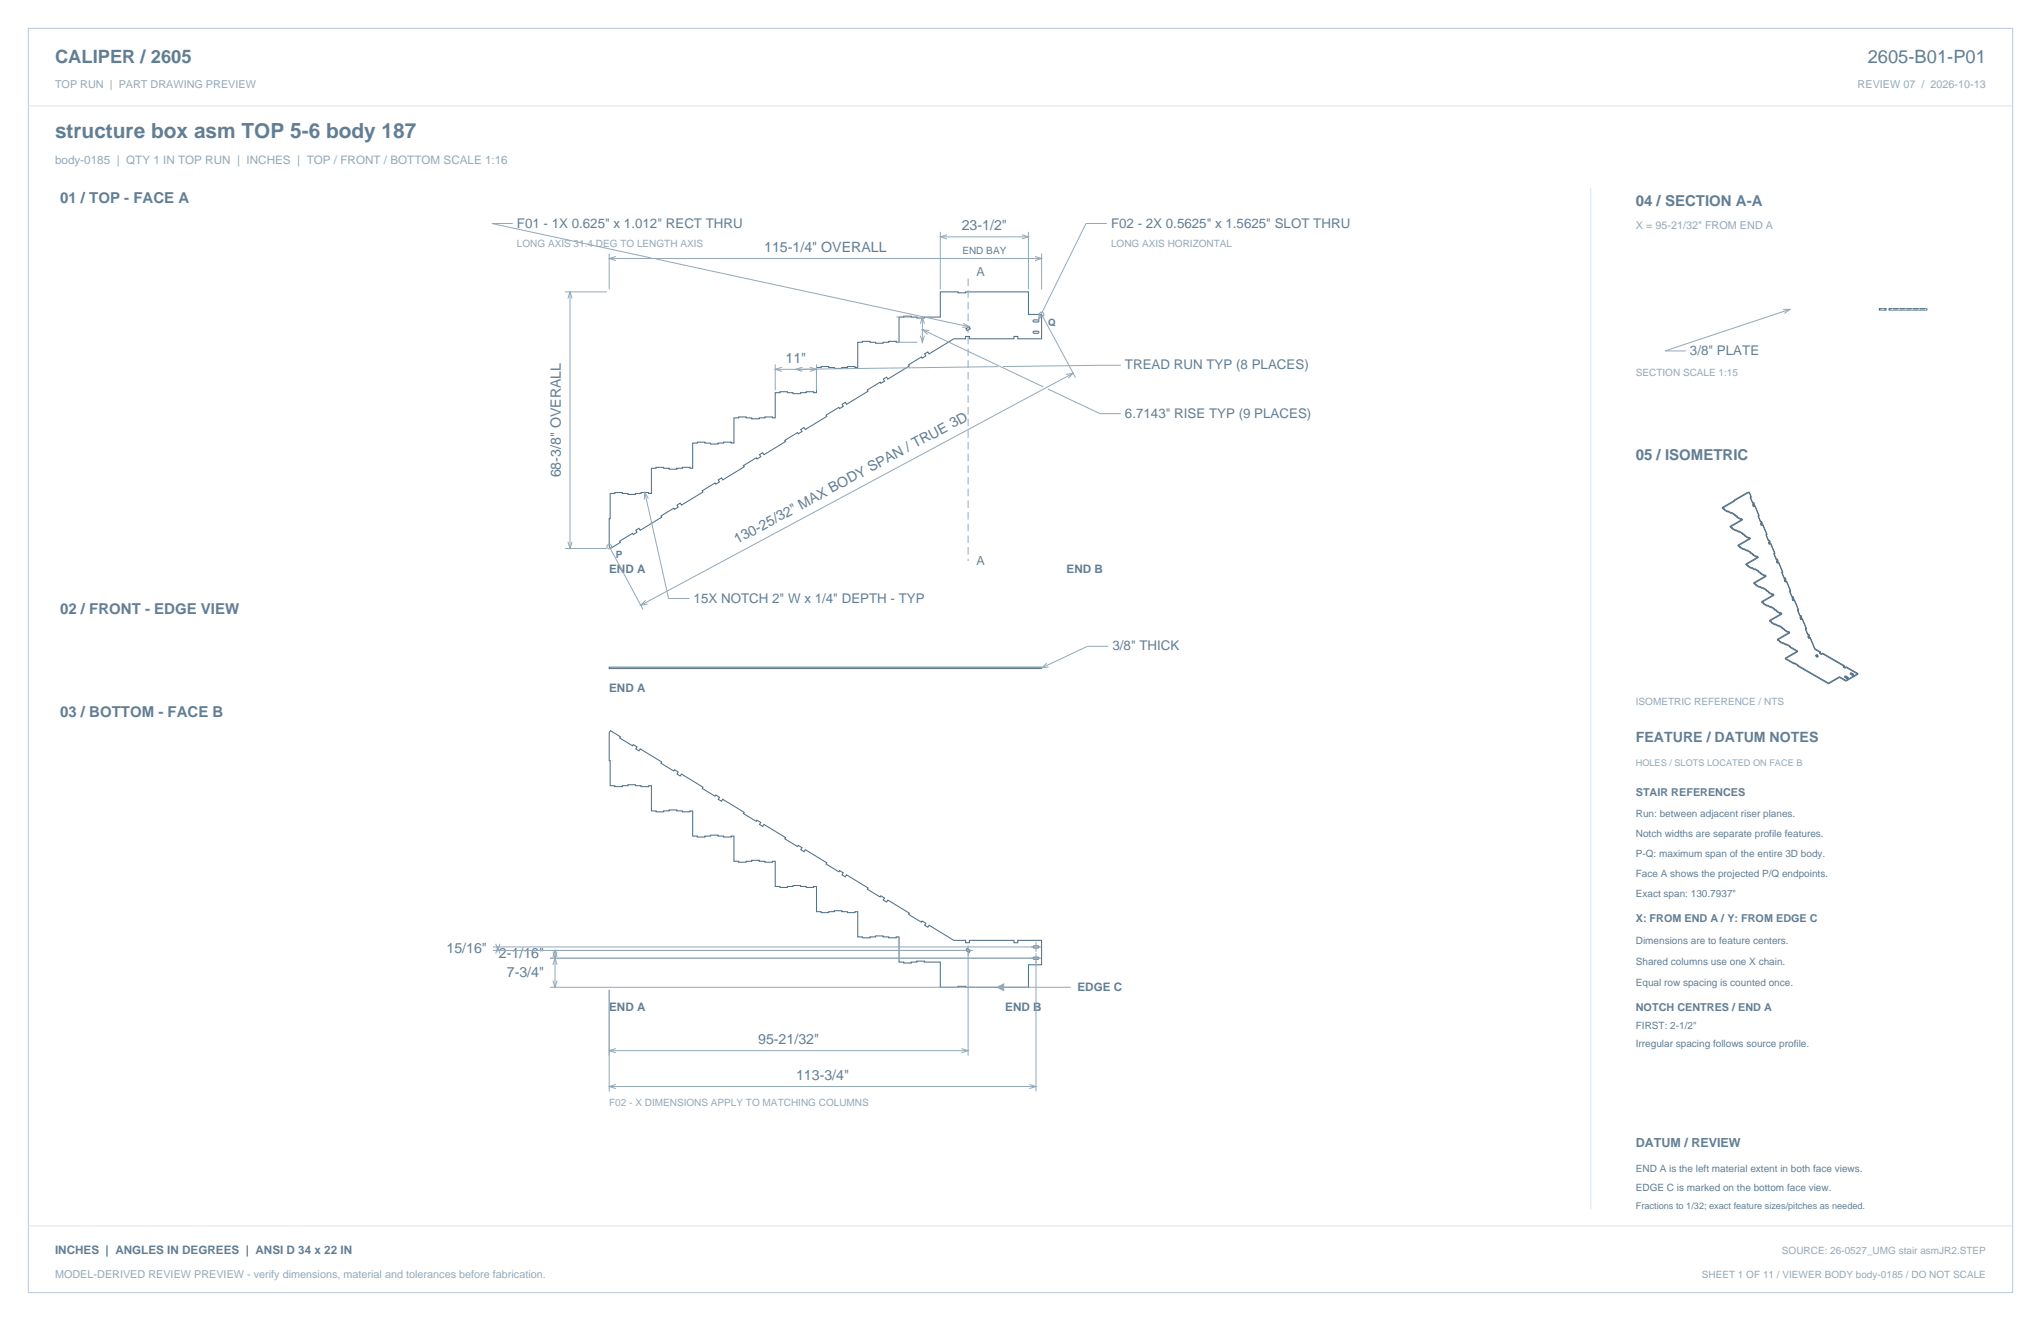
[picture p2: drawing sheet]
<svg xmlns="http://www.w3.org/2000/svg" width="864mm" height="559mm" viewBox="0 0 864 559" stroke-linecap="round" stroke-linejoin="round" font-family="sans-serif">
<path d="M12 12h839.6v534.8h-839.6z" fill="none" stroke="#b8cad8" stroke-width=".42"/>
<path d="M12 44.8h839.6M673.1 79.4v432.1" fill="none" stroke="#dbe5ed" stroke-width=".42"/>
<path d="M408.7 139l1.4-.8 .5 .9-1.4 .8zM437.2 135.5l2-.2 .4 .5-.4 .4h-1.7l-.4-.3zM437.2 140.2l2-.1 .4 .5-.4 .4h-1.7l-.4-.3zM258.2 208.7h2v-.4h3.1v.4h2.4v.5h3.2v-.5h2.4v-.4h3.1v.4h1.2v-10.6h2v-.4h3.2v.4h2.4v.4h3.2v-.4h2.3v-.4h3.2v.4h1.2v-10.7h2v-.4h3.2v.4h2.3v.4h3.2v-.4h2.4v-.4h3.2v.4h1.2v-10.6h1.9v-.4h3.2v.4h2.4v.4h3.2v-.4h2.4v-.4h3.1v.4h1.2v-10.7h2v-.4h3.2v.4h2.3v.4h3.2v-.4h2.4v-.4h3.2v.4h1.2v-10.7h2v-.3h3.1v.3h2.4v.5h3.2v-.5h2.4v-.3h3.2v.3h1.1v-10.6h2v-.4h3.2v.4h2.4v.4h3.2v-.4h2.3v-.4h3.2v.4h1.2v-10.7h2v-.4h3.2v.4h2.3v.4h3.2v-.4h6.8v-10.6h7.5v.4h3.2v-.4h26.6v9.5h5.5v10.3h-10.1v-1h-1.6v1h-18.8v-1h-1.6v1h-5l-10.5 6.4-.5-.8-1.4 .8 .5 .9-1.5 .9-.3-.5-5.5 3.3 .4 .5-9.1 5.6-.6-.9-1.3 .9 .5 .8-1.6 1-.3-.5-5.4 3.3 .3 .5-9.1 5.5-.5-.8-1.4 .8 .5 .9-1.6 .9-.3-.5-5.4 3.3 .3 .5-9.1 5.6-.5-.9-1.4 .9 .6 .8-1.6 1-.3-.5-5.4 3.3 .3 .5-9.1 5.6-.6-.9-1.3 .8 .5 .9-1.6 1-.3-.6-5.4 3.4 .3 .5-9.1 5.5-.5-.8-1.4 .8 .5 .8-1.5 1-.4-.5-5.4 3.3 .3 .5-9.1 5.6-.5-.9-1.3 .9 .5 .8-1.6 1-.3-.5-5.4 3.3 .3 .5-9.1 5.5-.5-.8-1.4 .8 .5 .9-1.6 .9-.3-.5-5.4 3.3 .3 .5-4.2 2.6-.5-.8zM258.3 309.1l4.2 2.6-.3 .5 5.4 3.3 .3-.5 1.6 .9-.5 .9 1.4 .8 .5-.8 9.1 5.5-.3 .5 5.4 3.3 .3-.5 1.6 1-.5 .8 1.3 .9 .5-.9 9.1 5.6-.3 .5 5.4 3.3 .4-.5 1.5 1-.5 .8 1.4 .8 .5-.8 9.1 5.5-.3 .6 5.4 3.3 .3-.5 1.6 .9-.5 .9 1.3 .8 .6-.8 9.1 5.5-.3 .5 5.4 3.3 .3-.5 1.6 1-.6 .8 1.4 .9 .5-.9 9.1 5.6-.3 .5 5.4 3.3 .3-.5 1.6 .9-.5 .9 1.4 .8 .5-.8 9.1 5.5-.3 .5 5.4 3.3 .3-.5 1.6 1-.5 .8 1.3 .9 .6-.9 9.1 5.6-.4 .5 5.5 3.3 .3-.5 1.5 1-.5 .8 1.4 .8 .5-.8 10.5 6.4h5v1h1.6v-1h18.8v1h1.6v-1h10.1v10.3h-5.5v9.5h-26.6v-.4h-3.2v.4h-7.5v-10.6h-6.8v-.4h-3.2v.4h-2.3v.4h-3.2v-.4h-2v-10.7h-1.2v.4h-3.2v-.4h-2.3v-.4h-3.2v.4h-2.4v.4h-3.2v-.4h-2v-10.6h-1.1v.4h-3.2v-.4h-2.4v-.4h-3.2v.4h-2.4v.4h-3.1v-.4h-2v-10.7h-1.2v.4h-3.2v-.4h-2.4v-.4h-3.2v.4h-2.3v.4h-3.2v-.4h-2v-10.7h-1.2v.4h-3.1v-.4h-2.4v-.4h-3.2v.4h-2.4v.4h-3.2v-.4h-1.9v-10.6h-1.2v.4h-3.2v-.4h-2.4v-.4h-3.2v.4h-2.3v.4h-3.2v-.4h-2v-10.7h-1.2v.4h-3.2v-.4h-2.3v-.4h-3.2v.4h-2.4v.4h-3.2v-.4h-2v-10.6h-1.2v.4h-3.1v-.4h-2.4v-.4h-3.2v.4h-2.4v.4h-3.1v-.4h-2l-.4-22.5zM409.2 401.2l1.4 .8-.5 .9-1.4-.8zM437.2 405l2-.1 .4 .5-.4 .4h-1.7l-.4-.3zM437.2 400.3l2-.2 .4 .6-.4 .3h-1.7l-.4-.3z" fill="none" stroke="#536f85" stroke-width=".44"/>
<g fill="none" stroke="#93a8b9" stroke-width=".42">
<path d="M217 94.5h-8.9l67.5 14.6M397.9 98.1v24.3M400.7 99.3l-2.8 .9 2.8 .9M432.4 99.3l2.8 .9-2.8 .9M435.2 98.1v24.3M468.3 94.5h-8.8l-20.2 40.9M257.8 107.2v15.2M257.8 109.4h182.9M260.6 108.5l-2.8 .9 2.8 .8M277.7 109.6l132.4 28.6M397.9 100.2h37.3M437.9 108.5l2.8 .9-2.8 .8"/>
<path d="M440.7 107.2v15.2M239.1 123.5h17.6M240.3 126.3l.9-2.8 .9 2.8M241.2 123.5v108.5M379.3 134.1h8.9M389.4 137l.9-2.9 .9 2.9M390.3 134.1v10.7M390.3 139.5l51.2 24.2M393.2 139.9l-2.9-.4 2.2 2M407.5 136.8l2.6 1.4-3 .3M439.8 132.5l-.5 2.9 2.1-2.2M441.2 133.9l13.9 25.8"/>
<path d="M328 154.1v10.9M328 156.2h17.5M330.8 155.3l-2.8 .9 2.8 .9M339.6 155.3l-2.9 .9 2.9 .9M342.7 155.3l2.8 .9-2.8 .9M345.5 154.1v10.9M379.3 144.8h8.9M389.4 142l.9 2.8 .9-2.8M422.3 155.1l-85.6 1.1M451.2 158.4l2.9-.5-2.1 2.1M454.1 157.9l-183 98.1M474.2 154.5l-49.8 .6"/>
<path d="M443.4 164.6l22 10.4h8.8M272.9 208.3l10 44.9h8.8M274.3 210.9l-1.4-2.6-.3 3M239.1 232h17.6M240.3 229.2l.9 2.8 .9-2.8M258.3 232.1l13.8 25.8M273.2 253.9l-2.1 2.1 2.9-.5M469 273.4h-8.9l-19.4 9.1M442.9 280.5l-2.2 2 3-.4M209.8 399.2l.9 2.9 .8-2.9M409.6 399.9v46.7M438.3 398.5v4.2"/>
<path d="M208.5 402.1h203.3M208.5 400.6h232M209.8 403.4l.9-2.8 .8 2.8M210.7 400.6v1.5M232.7 405.3h207.8M232.7 417.6h188.1M234 408.2l.8-2.9 .9 2.9M234 414.8l.8 2.8 .9-2.8M234 404.9l.8-2.8 .9 2.8M234 402.5l.8 2.8 .9-2.8M234.8 402.1v15.5M257.8 418.7v43"/>
<path d="M421.9 417.6h31.2M438.3 403.2v58.5M257.8 444.4h151.8M257.8 459.6h180.5M260.6 443.6l-2.8 .8 2.8 .9M260.6 458.7l-2.8 .9 2.8 .9M406.8 443.6l2.8 .8-2.8 .9M435.5 458.7l2.8 .9-2.8 .9"/>
<circle cx="440.7" cy="133" r=".99"/>
<circle cx="257.8" cy="231.2" r=".99"/>
</g>
<path d="M409.6 117.8v119.5" fill="none" stroke="#93a8b9" stroke-width=".42" stroke-dasharray="3.2 1.8" stroke-linecap="butt"/>
<path d="M257.8 282.2h182.9v.6h-182.9z" fill="none" stroke="#536f85" stroke-width=".42"/>
<path d="M421.9 417.6l2.8-1.4v2.8z" fill="#93a8b9" stroke="#93a8b9" stroke-width=".42"/>
<path d="M795.2 130.5h2.9v.7h-2.9z" fill-rule="evenodd" fill="#f2f6f9" stroke="#536f85" stroke-width=".42"/>
<path d="M796.9 130.5l-.6 .7" fill="none" stroke="#dbe5ed" stroke-width=".42"/>
<path d="M799.3 130.5h16v.7h-16z" fill-rule="evenodd" fill="#f2f6f9" stroke="#536f85" stroke-width=".42"/>
<path d="M801 130.5l-.6 .7M803.8 130.5l-.6 .7M806.6 130.5l-.6 .7M809.5 130.5l-.7 .7M812.3 130.5l-.6 .7M815.1 130.5l-.6 .7M12 518.6h839.6" fill="none" stroke="#dbe5ed" stroke-width=".42"/>
<path d="M754.5 130.9l2.9-.1-2.4 1.8M757.4 130.8l-52.9 17.6h8.8" fill="none" stroke="#93a8b9" stroke-width=".42"/>
<g fill="none" stroke="#536f85" stroke-width=".42">
<path d="M728.7 215l1 .6M728.7 214.7l1 .6M728.7 214.7v.3M729.5 215.7l1.5 .9M729.5 215.4l1.5 .9M729.5 215.4v.3M729.7 215.6l-.2 .1M729.7 215.3l-.2 .1M729.7 215.3v.3M731 216.3v.3M731.2 216.5l1.2 .7M731.2 216.2l1.2 .6"/>
<path d="M731.2 216.2v.3M731.2 216.2l-.2 .1M731.2 216.5l-.2 .1M732.4 216.8v.4M732.6 217l1.6 1M732.6 216.7v.3M732.6 217l-.2 .2M732.6 216.7l1.6 .9M732.6 216.7l-.2 .1M733.7 211.6v.3M733.7 211.9l.2 .1M733.7 211.6l.2 .1"/>
<path d="M733.9 211.7v.3M733.9 212l-5.2 3M733.9 211.7l-5.2 3M734 217.7l1.1 .7M734 218.1l1.1 .6M734 217.7v.4M734.2 218l-.2 .1M734.2 217.6v.4M734.2 217.6l-.2 .1M734.9 218.9l1.6 .8M734.9 218.5l1.6 .9M734.9 218.5v.4"/>
<path d="M735.1 218.7l-.2 .2M735.1 218.4l-.2 .1M735.1 218.4v.3M736.5 219.4v.3M736.7 219.3l.6 .3M736.7 219.6l.6 .4M736.7 219.3v.3M736.7 219.6l-.2 .1M736.7 219.3l-.2 .1M737.3 220l-5.3 3M737.3 219.6v.4M737.3 219.6l-5.3 3.1"/>
<path d="M739.5 208.2v.4M739.5 208.6l-5.8 3.3M739.5 208.2l-5.8 3.4M740.2 208.1l.8 2M740.2 208.1l-.7 .1M740.2 208.5l.8 1.9M740.2 208.5l-.7 .1M740.2 208.1v.4M740.6 210.1v.4M740.6 210.1l1 2.5M740.6 210.5l1 2.4M741 210.1h-.4"/>
<path d="M741 210.1v.3M741 210.4l-.4 .1M741.6 212.6v.3M741.6 213.3l.3 .7M741.6 213.3v.4M741.6 213.7l.3 .6M741.9 214v.3M742 212.9l.3 .7M742 212.5v.4M742 212.9h-.4M742 212.5l.3 .8M742 212.5l-.4 .1"/>
<path d="M742.3 213.3h-.7M742.3 213.6l-.7 .1M742.3 213.3v.3M742.6 213.9l1.7 4.1M742.6 213.9l-.7 .1M742.6 213.9v.3M742.6 214.2l1.7 4.2M742.6 214.2l-.7 .1M743.9 218.1l1 2.5M743.9 218.1v.3M743.9 218.4l1 2.5M744.3 218v.4"/>
<path d="M744.3 218l-.4 .1M744.3 218.4h-.4M732 222.7l1 .5M732 223l1 .6M732 222.7v.3M732.8 223.3l1.6 .9M732.8 223.3v.4M732.8 223.7l1.6 .9M733 223.6l-.2 .1M733 223.2v.4M733 223.2l-.2 .1M734.4 224.2v.4"/>
<path d="M734.6 224.1l1.1 .7M734.6 224.1v.4M734.6 224.5l-.2 .1M734.6 224.5l1.1 .6M734.6 224.1l-.2 .1M735.4 230.6l.9 .6M735.4 231l.9 .5M735.4 230.6v.4M735.7 224.8v.3M735.9 224.7l-.2 .1M735.9 225l-.2 .1M735.9 224.7v.3"/>
<path d="M735.9 224.7l1.6 .9M735.9 225l1.6 .9M736.1 231.6l1.6 .9M736.1 231.3l1.6 .9M736.1 231.3v.3M736.3 231.2v.3M736.3 231.2l-.2 .1M736.3 231.5l-.2 .1M737.3 225.7l1.2 .7M737.3 226l1.2 .7M737.3 225.7v.3M737.5 225.9l-.2 .1"/>
<path d="M737.5 225.6l-.2 .1M737.5 225.6v.3M737.7 232.2v.3M737.9 232.1l1.2 .6M737.9 232.4l1.2 .7M737.9 232.4l-.2 .1M737.9 232.1l-.2 .1M737.9 232.1v.3M738.3 226.5v.3M738.3 226.5l1.5 .9M738.3 226.8l1.5 .9M738.5 226.4v.3"/>
<path d="M738.5 226.7l-.2 .1M738.5 226.4l-.2 .1M738.7 238.9l1 .6M738.7 238.6v.3M738.7 238.6l1 .5M739.1 232.7v.4M739.3 232.6l-.2 .1M739.3 233l-.2 .1M739.3 233l1.5 .9M739.3 232.6v.4M739.3 232.6l1.5 .9M739.5 239.2l1.5 .9"/>
<path d="M739.5 239.2v.4M739.5 239.6l1.5 .9M739.7 239.5l-.2 .1M739.7 239.1v.4M739.7 239.1l-.2 .1M739.8 227.4v.3M740 227.3l.6 .3M740 227.6l.6 .3M740 227.6l-.2 .1M740 227.3l-.2 .1M740 227.3v.3M740.6 227.6v.3"/>
<path d="M740.6 227.6l-5.2 3M740.6 227.9l-5.2 3.1M740.6 233.7l1.2 .6M740.6 233.7v.3M740.6 234l1.2 .7M740.8 233.5l-.2 .2M740.8 233.9l-.2 .1M740.8 233.5v.4M741.6 234.8l1.6 .9M741.6 234.4v.4M741.6 234.4l1.6 .9M741.8 234.7l-.2 .1"/>
<path d="M741.8 234.3l-.2 .1M741.8 234.3v.4M743.2 235.3v.4M743.3 235.2l.6 .4M743.3 235.6l.6 .3M743.3 235.6l-.1 .1M743.3 235.2v.4M743.3 235.2l-.1 .1M743.9 235.6v.3M743.9 235.6l-5.2 3M743.9 235.9l-5.2 3M744.9 220.6v.3"/>
<path d="M745 221.3l.2 .6M745 221.6l.2 .7M745 221.3v.3M745.2 221.9v.4M745.3 220.5v.3M745.3 220.5l.3 .7M745.3 220.8l.3 .8M745.3 220.8l-.4 .1M745.3 220.5l-.4 .1M745.6 221.2v.4M745.6 221.2l-.6 .1M745.6 221.6h-.6"/>
<path d="M745.9 221.8l1.7 4.2M745.9 222.2l1.7 4.1M745.9 222.2l-.7 .1M745.9 221.8l-.7 .1M745.9 221.8v.4M747.2 226l1.1 2.5M747.2 226.4l1.1 2.5M747.2 226v.4M747.6 226h-.4M747.6 226.3l-.4 .1M747.6 226v.3M748.3 228.5v.4"/>
<path d="M748.3 229.3l.3 .6M748.3 229.3v.3M748.3 229.6l.3 .6M748.6 229.9v.3M748.7 228.5l.3 .7M748.7 228.5v.3M748.7 228.8l.3 .7M748.7 228.8l-.4 .1M748.7 228.5h-.4M749 229.5l-.7 .1M749 229.2l-.7 .1M749 229.2v.3"/>
<path d="M749.2 229.8l1.8 4.1M749.2 229.8v.3M749.2 230.1l1.8 4.2M749.2 229.8l-.6 .1M749.2 230.1l-.6 .1M750.6 234v.3M750.6 234.3l1 2.5M750.6 234l1 2.5M751 233.9l-.4 .1M751 234.3h-.4M751 233.9v.4M751.6 236.5v.3"/>
<path d="M751.6 237.2l.3 .7M751.6 237.2v.4M751.6 237.6l.3 .6M751.9 237.9v.3M752 236.4l.3 .7M752 236.8l.3 .7M752 236.4v.4M752 236.8h-.4M752 236.4l-.4 .1M752.3 237.1v.4M752.3 237.5l-.7 .1M752.3 237.1l-.7 .1"/>
<path d="M752.6 237.8l1.7 4.1M752.6 238.1l1.7 4.1M752.6 238.1l-.7 .1M752.6 237.8v.3M752.6 237.8l-.7 .1M741 240.1v.4M741.2 240.4l1.2 .6M741.2 240v.4M741.2 240l1.2 .7M741.2 240.4l-.2 .1M741.2 240l-.2 .1M742 246.5l1 .6"/>
<path d="M742 246.9l1 .5M742 246.5v.4M742.4 240.7v.3M742.6 240.9l1.6 .9M742.6 240.6v.3M742.6 240.9l-.2 .1M742.6 240.6l-.2 .1M742.6 240.6l1.6 .9M742.8 247.2l1.6 .9M742.8 247.2v.3M742.8 247.5l1.6 .9M743 247.1v.3"/>
<path d="M743 247.1l-.2 .1M743 247.4l-.2 .1M744 241.6v.3M744 241.9l1.1 .7M744 241.6l1.1 .7M744.2 241.5v.3M744.2 241.5l-.2 .1M744.2 241.8l-.2 .1M744.4 248.1v.3M744.6 248l1.1 .7M744.6 248.3l1.1 .7M744.6 248l-.2 .1"/>
<path d="M744.6 248.3l-.2 .1M744.6 248v.3M744.9 242.4l1.6 .9M744.9 242.4v.3M744.9 242.7l1.6 .9M745.1 242.6l-.2 .1M745.1 242.3l-.2 .1M745.1 242.3v.3M745.4 254.5v.3M745.4 254.8l1 .6M745.4 254.5l1 .6M745.7 248.7v.3"/>
<path d="M745.9 248.9l1.6 .9M745.9 248.6l1.6 .9M745.9 248.9l-.2 .1M745.9 248.6l-.2 .1M745.9 248.6v.3M746.2 255.2l1.5 .9M746.2 255.2v.3M746.2 255.5l1.5 .9M746.4 255.4l-.2 .1M746.4 255.1l-.2 .1M746.4 255.1v.3M746.5 243.3v.3"/>
<path d="M746.7 243.5l.6 .4M746.7 243.5l-.2 .1M746.7 243.2l-.2 .1M746.7 243.2l.6 .3M746.7 243.2v.3M747.3 243.5v.4M747.3 243.5l-5.3 3M747.3 243.9l-5.3 3M747.3 249.6v.3M747.3 249.6l1.2 .6M747.3 249.9l1.2 .7M747.5 249.8l-.2 .1"/>
<path d="M747.5 249.5v.3M747.5 249.5l-.2 .1M747.7 256.1v.3M747.9 256.3l-.2 .1M747.9 256.3l1.2 .7M747.9 256l1.2 .6M747.9 256l-.2 .1M747.9 256v.3M748.3 250.4v.3M748.3 250.4l1.5 .9M748.3 250.7l1.5 .9M748.5 250.6l-.2 .1"/>
<path d="M748.5 250.2l-.2 .2M748.5 250.2v.4M749.1 256.6v.4M749.3 256.9l1.5 .9M749.3 256.5v.4M749.3 256.9l-.2 .1M749.3 256.5l-.2 .1M749.3 256.5l1.5 .9M749.8 251.3v.3M750 251.1l.6 .4M750 251.5l.6 .3M750 251.1v.4"/>
<path d="M750 251.1l-.2 .2M750 251.5l-.2 .1M750.6 251.5l-5.2 3M750.6 251.5v.3M750.6 251.8l-5.2 3M750.6 257.5v.4M750.6 257.9l1.2 .6M750.6 257.5l1.2 .7M750.8 257.4v.4M750.8 257.8l-.2 .1M750.8 257.4l-.2 .1M751.6 258.3l1.6 .9"/>
<path d="M751.6 258.3v.4M751.6 258.7l1.6 .9M751.8 258.5l-.2 .2M751.8 258.2l-.2 .1M751.8 258.2v.3M753.2 259.2v.4M753.4 259.4l.5 .4M753.4 259.1l.5 .3M753.4 259.4l-.2 .2M753.4 259.1v.3M753.4 259.1l-.2 .1M753.9 242.3l1.1 2.5"/>
<path d="M753.9 242v.3M753.9 242l1.1 2.4M753.9 259.4v.4M753.9 259.8l-5.2 3M753.9 259.4l-5.2 3.1M754.3 242.2l-.4 .1M754.3 241.9v.3M754.3 241.9l-.4 .1M755 244.4v.4M755 245.2l.2 .6M755 245.5l.2 .7M755 245.2v.3"/>
<path d="M755.2 245.8v.4M755.4 244.4l.3 .7M755.4 244.7l-.4 .1M755.4 244.7l.3 .7M755.4 244.4v.3M755.4 244.4h-.4M755.7 245.1l-.7 .1M755.7 245.1v.3M755.7 245.4l-.7 .1M755.9 245.7l1.8 4.2M755.9 246.1l1.8 4.1M755.9 246.1l-.7 .1"/>
<path d="M755.9 245.7l-.7 .1M755.9 245.7v.4M757.3 250.3l1 2.4M757.3 249.9v.4M757.3 249.9l1 2.5M757.7 249.9v.3M757.7 250.2l-.4 .1M757.7 249.9h-.4M758.3 252.4v.3M758.3 253.5l.3 .6M758.3 253.2l.3 .6M758.3 253.2v.3"/>
<path d="M758.6 253.8v.3M758.7 252.3l.3 .8M758.7 252.7l.3 .7M758.7 252.3l-.4 .1M758.7 252.7h-.4M758.7 252.3v.4M759 253.4l-.7 .1M759 253.1l-.7 .1M759 253.1v.3M759.3 253.7l-.7 .1M759.3 253.7l1.7 4.1M759.3 254l1.7 4.2"/>
<path d="M759.3 253.7v.3M759.3 254l-.7 .1M760.6 258.2l1 2.5M760.6 257.9l1 2.5M760.6 257.9v.3M761 257.8l-.4 .1M761 258.2h-.4M761 257.8v.4M748.7 262.5v.3M748.7 262.8l1 .6M748.7 262.5l1 .5M749.5 263.1l1.5 .9"/>
<path d="M749.5 263.1v.4M749.5 263.5l1.5 .9M749.7 263.4l-.2 .1M749.7 263v.4M749.7 263l-.2 .1M751 264v.4M751.2 264.3l1.2 .6M751.2 263.9l1.2 .7M751.2 263.9l-.2 .1M751.2 264.3l-.2 .1M751.2 263.9v.4M752 270.4l1 .6"/>
<path d="M752 270.8l1 .5M752 270.4v.4M752.4 264.6v.3M752.6 264.5l1.6 .9M752.6 264.5v.3M752.6 264.8l1.6 .9M752.6 264.5l-.2 .1M752.6 264.8l-.2 .1M752.8 271.1l1.6 .9M752.8 271.1v.3M752.8 271.4l1.6 .9M753 271l-.2 .1"/>
<path d="M753 271.3l-.2 .1M753 271v.3M754 265.8l1.1 .7M754 265.5l1.1 .7M754 265.5v.3M754.2 265.4l-.2 .1M754.2 265.7l-.2 .1M754.2 265.4v.3M754.4 272v.3M754.6 271.9l1.1 .7M754.6 272.2l1.1 .7M754.6 271.9l-.2 .1"/>
<path d="M754.6 271.9v.3M754.6 272.2l-.2 .1M754.9 266.3l1.6 .9M754.9 266.3v.3M754.9 266.6l1.6 .9M755.1 266.2v.3M755.1 266.5l-.2 .1M755.1 266.2l-.2 .1M755.4 278.4l3.7 2.1M755.4 278.4v.3M755.4 278.7l3.7 2.1M755.7 272.6v.3"/>
<path d="M755.9 272.8l-.2 .1M755.9 272.4l1.6 .9M755.9 272.4v.4M755.9 272.4l-.2 .2M755.9 272.8l1.6 .9M756.5 267.2v.3M756.7 267.4l.6 .3M756.7 267.1l-.2 .1M756.7 267.1l.6 .3M756.7 267.1v.3M756.7 267.4l-.2 .1M757.3 267.4v.3"/>
<path d="M757.3 267.4l-5.3 3M757.3 267.7l-5.3 3.1M757.3 273.5l3.3 1.9M757.3 273.5v.3M757.3 273.8l3.3 1.9M757.5 273.3l-.2 .2M757.5 273.3v.4M757.5 273.7l-.2 .1M760.6 275.4l-5.2 3M760.6 275.4v.3M760.6 275.7l-5.2 3M761.6 260.4v.3"/>
<path d="M761.7 261.4l.2 .7M761.7 261.1l.2 .6M761.7 261.1v.3M761.9 261.7v.4M762 260.3l.3 .7M762 260.6l.3 .8M762 260.6l-.4 .1M762 260.3v.3M762 260.3l-.4 .1M762.3 261.4h-.6M762.3 261l-.6 .1M762.3 261v.4"/>
<path d="M762.6 261.6v.4M762.6 261.6l1.7 4.2M762.6 262l1.7 4.1M762.6 261.6l-.7 .1M762.6 262l-.7 .1M763.9 266.2l1.1 2.5M763.9 265.8l1.1 2.5M763.9 265.8v.4M764.3 265.8h-.4M764.3 266.1l-.4 .1M764.3 265.8v.3M765 268.3v.4"/>
<path d="M765 269.4l.3 .6M765 269.1l.3 .6M765 269.1v.3M765.3 269.7v.3M765.4 268.3l.3 .7M765.4 268.6l.3 .7M765.4 268.6l-.4 .1M765.4 268.3h-.4M765.4 268.3v.3M765.7 269.3l-.7 .1M765.7 269l-.7 .1M765.7 269v.3"/>
<path d="M765.9 269.6l2 4.8M765.9 269.9l2 4.8M765.9 269.6l-.6 .1M765.9 269.9l-.6 .1M765.9 269.6v.3M767.9 274.7l2.5 1.4M767.9 274.4l2.5 1.4M767.9 274.4v.3M768.3 277.4l.3 .6M768.3 277l.3 .7M768.3 277v.4M768.6 277.7v.3"/>
<path d="M769 276.9l.3 .7M769 277.3l-.7 .1M769 277.3l.3 .6M769 276.9l-.7 .1M769 276.9v.4M769.3 277.6l-.7 .1M769.3 277.6v.3M769.3 277.9l-.7 .1M769.9 276.1l.8 .4M769.9 276.4l.8 .5M769.9 276.1v.3M770.4 276.1l-.5 .3"/>
<path d="M770.4 275.8l-.5 .3M770.4 275.8v.3M770.7 276.5v.4M771.2 276.6l9.2 5.3M771.2 276.2v.4M771.2 276.2l9.2 5.4M771.2 276.2l-.5 .3M771.2 276.6l-.5 .3M759.1 280.5v.3M759.3 280.7l14.4 8.2M759.3 280.4v.3M759.3 280.4l-.2 .1"/>
<path d="M759.3 280.4l1.5 .9M759.3 280.7l-.2 .1M760.6 281.8l13.1 7.5M760.8 281.3l-.2 .5M773.7 288.9v.4M778.3 286.2l-4.6 2.7M778.3 286.6l-4.6 2.7M778.3 286.6l2.8 1.6M778.3 286.2l2.8 1.6M778.3 286.2v.4M779.9 281.9l.8 .4M779.9 282.2l.8 .5"/>
<path d="M779.9 281.9v.3M780.4 281.9l-.5 .3M780.4 281.6v.3M780.4 281.6l-.5 .3M780.7 286h.4M780.7 286l.7 .7M780.7 286v.6M780.7 286.6l.7 .4M780.7 282.3v.4M781.1 287.8v.4M781.1 286.3h-.4v.3M781.1 286v.3"/>
<path d="M781.1 286l.8 .5M781.1 286.3l.8 .5M781.2 282l4.9 2.9M781.2 282.4l4.9 2.8M781.2 282v.4M781.2 282l-.5 .3M781.2 282.4l-.5 .3M781.4 286.7v.3M781.9 286.8v.2h-.5M781.9 286.5v.2h-.5M781.9 286.5v.3M783 284.7h.4"/>
<path d="M783 284.7l.8 .7M783 285.2l.8 .5M783 284.7v.5M783.4 285h-.4v.2M783.4 284.7l.8 .4M783.4 285l.8 .4M783.4 284.7v.3M783.8 285.4v.3M784.2 285.4v.3h-.4M784.2 285.1v.3h-.4M784.2 285.1v.3M786.1 285.2l-5 3"/>
<path d="M786.1 284.9l-5 2.9M786.1 284.9v.3"/>
</g>
<text font-size="8.8" fill="#617e94" x="23.3" y="58.2">structure box asm TOP 5-6 body 187</text>
<g font-size="7.8" fill="#617e94">
<text x="23.3" y="26.8">CALIPER / 2605</text>
<text x="790.3" y="26.8">2605-B01-P01</text>
</g>
<g font-size="6.3" fill="#617e94">
<text x="25.4" y="86.1">01 / TOP - FACE A</text>
<text x="692.1" y="87.1">04 / SECTION A-A</text>
<text x="692.1" y="194.4">05 / ISOMETRIC</text>
<text x="25.4" y="259.6">02 / FRONT - EDGE VIEW</text>
<text x="25.4" y="303.4">03 / BOTTOM - FACE B</text>
</g>
<g font-size="6" fill="#617e94">
<text x="407" y="97.4">23-1/2&quot;</text>
<text x="323.4" y="106.5">115-1/4&quot; OVERALL</text>
<text x="332.3" y="153.4">11&quot;</text>
<text x="237.3" y="202" transform="rotate(-90 237.3 202)">68-3/8&quot; OVERALL</text>
<text x="312" y="230.1" transform="rotate(-28 312 230.1)">130-25/32&quot; MAX BODY SPAN / TRUE 3D</text>
<text x="692.1" y="314">FEATURE / DATUM NOTES</text>
<text x="188.9" y="403.1">15/16&quot;</text>
<text x="211.1" y="405.5">2-1/16&quot;</text>
<text x="214.5" y="413.2">7-3/4&quot;</text>
<text x="320.8" y="441.6">95-21/32&quot;</text>
<text x="336.8" y="456.8">113-3/4&quot;</text>
</g>
<g font-size="5.6" fill="#617e94">
<text x="218.7" y="96.3">F01 - 1X 0.625&quot; x 1.012&quot; RECT THRU</text>
<text x="470.1" y="96.3">F02 - 2X 0.5625&quot; x 1.5625&quot; SLOT THRU</text>
<text x="715.1" y="150.2">3/8&quot; PLATE</text>
<text x="476" y="156.3">TREAD RUN TYP (8 PLACES)</text>
<text x="476" y="176.7">6.7143&quot; RISE TYP (9 PLACES)</text>
<text x="293.5" y="254.9">15X NOTCH 2&quot; W x 1/4&quot; DEPTH - TYP</text>
<text x="470.7" y="275.2">3/8&quot; THICK</text>
</g>
<g font-size="5.3" fill="#617e94">
<text x="413.2" y="116.8">A</text>
<text x="413.2" y="239.1">A</text>
<text x="692.1" y="485.1">DATUM / REVIEW</text>
</g>
<text font-size="4.9" fill="#93a8b9" x="23.3" y="69.5">body-0185 | QTY 1 IN TOP RUN | INCHES | TOP / FRONT / BOTTOM SCALE 1:16</text>
<g font-size="4.9" fill="#617e94">
<text x="257.8" y="242.2">END A</text>
<text x="451.3" y="242.2">END B</text>
<text x="257.8" y="292.7">END A</text>
<text x="455.9" y="419.4">EDGE C</text>
<text x="257.8" y="427.5">END A</text>
<text x="425.4" y="427.5">END B</text>
<text x="23.3" y="530.6">INCHES | ANGLES IN DEGREES | ANSI D 34 x 22 IN</text>
</g>
<g font-size="4.6" fill="#93a8b9">
<text x="23.3" y="37">TOP RUN | PART DRAWING PREVIEW</text>
<text x="786" y="37">REVIEW 07 / 2026-10-13</text>
<text x="692.1" y="97">X = 95-21/32&quot; FROM END A</text>
<text x="23.3" y="540.5">MODEL-DERIVED REVIEW PREVIEW - verify dimensions, material and tolerances before fabrication.</text>
</g>
<g font-size="4.6" fill="#617e94">
<text x="692.1" y="336.9">STAIR REFERENCES</text>
<text x="692.1" y="390.2">X: FROM END A / Y: FROM EDGE C</text>
<text x="692.1" y="427.6">NOTCH CENTRES / END A</text>
</g>
<g font-size="4.2" fill="#93a8b9">
<text x="218.7" y="104.4">LONG AXIS 31.4 DEG TO LENGTH AXIS</text>
<text x="470.1" y="104.4">LONG AXIS HORIZONTAL</text>
<text x="692.1" y="159">SECTION SCALE 1:15</text>
<text x="692.1" y="298.1">ISOMETRIC REFERENCE / NTS</text>
<text x="257.8" y="467.7">F02 - X DIMENSIONS APPLY TO MATCHING COLUMNS</text>
<text x="754" y="530.6">SOURCE: 26-0527_UMG stair asmJR2.STEP</text>
<text x="720.1" y="540.5">SHEET 1 OF 11 / VIEWER BODY body-0185 / DO NOT SCALE</text>
</g>
<g font-size="4.2" fill="#617e94">
<text x="407.2" y="107.2">END BAY</text>
<text x="443.6" y="137.9">Q</text>
<text x="260.6" y="236.1">P</text>
<text x="692.1" y="345.7">Run: between adjacent riser planes.</text>
<text x="692.1" y="354.2">Notch widths are separate profile features.</text>
<text x="692.1" y="362.7">P-Q: maximum span of the entire 3D body.</text>
<text x="692.1" y="371.1">Face A shows the projected P/Q endpoints.</text>
<text x="692.1" y="379.6">Exact span: 130.7937&quot;</text>
<text x="692.1" y="399.3">Dimensions are to feature centers.</text>
<text x="692.1" y="408.2">Shared columns use one X chain.</text>
<text x="692.1" y="417">Equal row spacing is counted once.</text>
<text x="692.1" y="435.3">FIRST: 2-1/2&quot;</text>
<text x="692.1" y="443.1">Irregular spacing follows source profile.</text>
<text x="692.1" y="495.7">END A is the left material extent in both face views.</text>
<text x="692.1" y="503.8">EDGE C is marked on the bottom face view.</text>
</g>
<text font-size="3.9" fill="#93a8b9" x="692.1" y="323.8">HOLES / SLOTS LOCATED ON FACE B</text>
<text font-size="3.9" fill="#617e94" x="692.1" y="511.5">Fractions to 1/32; exact feature sizes/pitches as needed.</text>
</svg>
